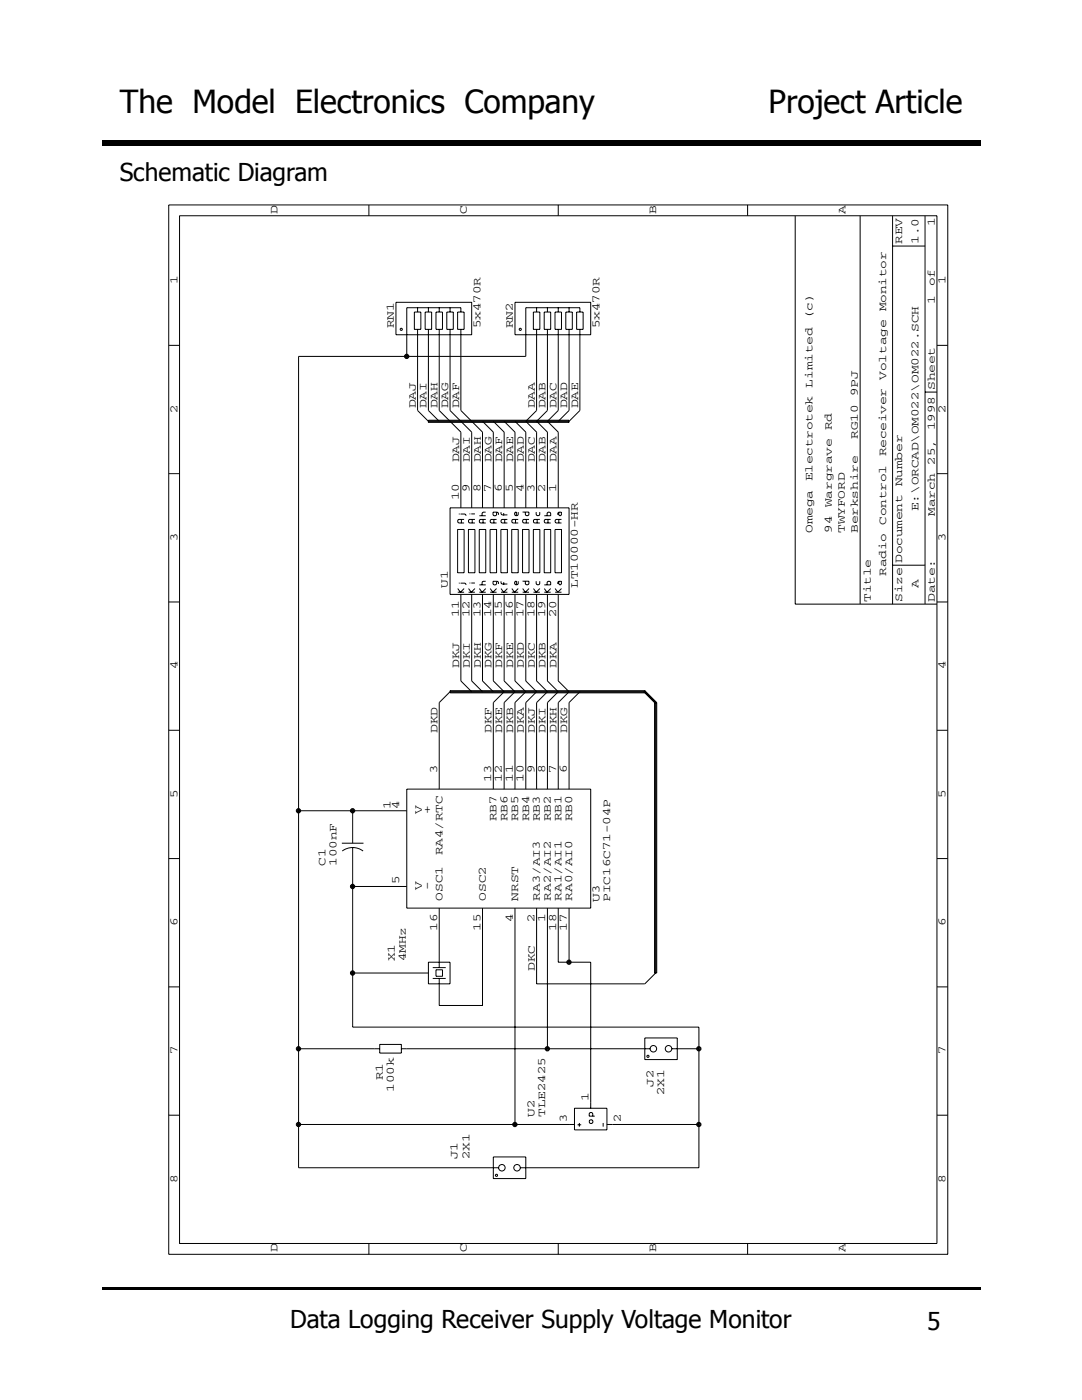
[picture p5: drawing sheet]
<svg xmlns="http://www.w3.org/2000/svg" width="216mm" height="279mm" viewBox="0 0 216 279" stroke-linecap="round" stroke-linejoin="round" font-family="sans-serif">
<path d="M20.3 28h175.4v1h-175.4z" fill="#000"/>
<path d="M179.7 259.4h13.4v9.9h-13.4z" fill="#fff"/>
<path d="M20.3 256.9h175.4v.5h-175.4z" fill="#000"/>
<path d="M22.9 30.1h56.5v9.6h-56.5z" fill="#fff"/>
<g fill="none" stroke="#000" stroke-width=".2">
<path d="M33.7 40.9h155.4v209.4h-155.4zM35.8 43.1h151.2v205.1h-151.2zM73.6 40.9v2.2M111.4 40.9v2.2M149.2 40.9v2.2M158.7 43.1v77.5h28.3M171.6 43.1v77.5M178.1 49.1h6.5M178.1 43.1v77.5M184.6 43.1v77.5M33.7 68.9h2.1M79 60.3h15.1v6.5h-15.1z"/>
<path d="M82.7 62.3h1.3v3.4h-1.3zM83.3 61.4v.9M83.3 65.7v16.2l2.2 2.2h28.1l2.1-2.2v-16.2M84.8 62.3h1.3v3.4h-1.3zM85.5 61.4v.9M85.5 65.7v16.2l2.1 2.2M87 62.3h1.3v3.4h-1.3zM87.6 61.4v.9M87.6 65.7v16.2l4.4 4.3v15.2M89.2 62.3h1.2v3.4h-1.2zM89.8 61.4v.9M89.8 65.7v16.2l4.3 4.3v15.2"/>
<path d="M91.3 62.3h1.3v3.4h-1.3zM92 62.3v-.9h-10.8v9.7M92 65.7v16.2l4.3 4.3v15.2M102.8 60.3h15.1v6.5h-15.1zM106.4 62.3h1.3v3.4h-1.3zM107.1 65.7v16.2l-2.2 2.2 2.2 2.1v15.2M107.1 61.4v.9M108.6 62.3h1.3v3.4h-1.3zM109.2 65.7v16.2l-2.1 2.2 2.1 2.1v15.2M109.2 61.4v.9M110.7 62.3h1.3v3.4h-1.3zM111.4 61.4v.9"/>
<path d="M111.4 65.7v16.2l-2.2 2.2 2.2 2.1v15.2M112.9 62.3h1.3v3.4h-1.3zM113.6 61.4v.9M113.6 65.7v16.2l-2.2 2.2M115.1 62.3h1.3v3.4h-1.3zM115.7 62.3v-.9h-10.8v9.7h-45.3v162h39.9M184.6 78.3h2.4M187 68.9h2.1M33.7 94.5h2.1M85.5 83.9h28.1v.4h-28.1zM96.3 84.1l2.1 2.1v15.2M98.4 84.1l2.2 2.1v15.2"/>
<path d="M100.6 84.1l2.2 2.1v15.2M102.8 84.1l2.1 2.1v15.2M187 94.5h2.1M89.8 101.4h23.8v17.2h-23.8zM91.3 105.7h1.3v8.6h-1.3zM91.3 118.2h1.3M91.3 117.5l.6 .7 .7-.7M91.6 116.4h.1M91.6 102.6h.1M91.9 102.6h.9l.2 .3M91.9 116.4h.9l.2 .3M92 118.6v17.3l2.1 2.2"/>
<path d="M92.1 103.7v.7M92.6 103.7h-1.1l-.2 .1v.4l.2 .2h1.1M93.5 105.7h1.3v8.6h-1.3zM93.5 118.2h1.3M93.5 117.5l.5 .7 .8-.7M93.7 116.4h.2M93.7 102.6h.2M94 116.4h.8M94 102.6h.8M94.1 118.6v17.3l2.2 2.2M94.2 103.7v.7M94.8 103.7h-1.1l-.2 .1v.4l.2 .2h1.1"/>
<path d="M95.6 105.7h1.3v8.6h-1.3zM95.7 118.2h1.2M95.7 117.5l.5 .7 .7-.7M95.7 116.7h1.2M95.7 102.9h1.2M96.3 118.6v17.3l2.1 2.2M96.4 103.7v.7M96.9 102.2h-.5l-.2 .2v.5M96.9 116h-.5l-.2 .2v.5M96.9 103.7h-1.1l-.1 .1v.4l.1 .2h1.1M97.8 105.7h1.3v8.6h-1.3zM97.8 118.2h1.3"/>
<path d="M97.8 117.5l.6 .7 .7-.7M98.4 118.6v17.3l2.2 2.2-2.2 2.1v17.3M98.5 103.7v.7M99.1 102.2v.6l-.2 .1h-.4l-.1-.1v-.6h.9l.2 .2v.4M99.1 116v.6l-.2 .1h-.4l-.1-.1v-.6h.9l.2 .2v.4M99.1 103.7h-1.1l-.2 .1v.4l.2 .2h1.1M99.9 105.7h1.3v8.6h-1.3zM100 102.2v.4l.1 .2h1.1M100 116v.4l.1 .2h1.1M100 118.2h1.2M100 117.5l.5 .7 .7-.7M100.5 102.4v.5"/>
<path d="M100.5 116.2v.5M100.6 118.6v17.3l2.2 2.2-2.2 2.1v17.3M100.7 103.7v.7M101.2 103.7h-1.1l-.1 .1v.4l.1 .2h1.1M102.1 105.7h1.3v8.6h-1.3zM102.1 118.2h1.3M102.1 117.5l.6 .7 .7-.7M102.8 118.6v17.3l2.1 2.2-2.1 2.1v17.3M102.9 103.7v.7M103.4 103.7h-1.1l-.2 .1v.4l.2 .2h1.1M103.4 102.2v.5l-.2 .2h-.3l-.2-.2v-.3l.3-.2v.7M103.4 116v.5l-.2 .2h-.3l-.2-.2v-.3l.3-.2v.7"/>
<path d="M104.3 105.7h1.3v8.6h-1.3zM104.3 102.2h1.2v.5l-.1 .2h-.4l-.2-.2v-.5M104.3 116h1.2v.5l-.1 .2h-.4l-.2-.2v-.5M104.3 118.2h1.3M104.3 117.5l.5 .7 .8-.7M104.9 118.6v17.3l2.2 2.2-2.2 2.1v17.3M105 103.7v.7M105.6 103.7h-1.1l-.2 .1v.4l.2 .2h1.1M106.4 105.7h1.3v8.6h-1.3zM106.4 118.2h1.3M106.4 117.5l.6 .7 .7-.7M107 102.2v.5l.2 .2h.3l.2-.2v-.5"/>
<path d="M107 116v.5l.2 .2h.3l.2-.2v-.5M107.1 118.6v17.3l2.1 2.2-2.1 2.1v17.3M107.2 103.7v.7M107.7 103.7h-1.1l-.2 .1v.4l.2 .2h1.1M108.6 105.7h1.3v8.6h-1.3zM108.6 102.9h1.3v-.5l-.2-.2h-.4l-.1 .2v.5M108.6 116.7h1.3v-.5l-.2-.2h-.4l-.1 .2v.5M108.6 118.2h1.3M108.6 117.5l.5 .7 .8-.7M109.2 118.6v17.3l2.2 2.2-2.2 2.1v17.3M109.3 103.7v.7M109.9 103.7h-1.1l-.2 .1v.4l.2 .2h1.1"/>
<path d="M110.7 105.7h1.3v8.6h-1.3zM110.8 118.2h1.2M110.8 117.5l.5 .7 .7-.7M111.4 118.6v17.3l2.2 2.2-2.2 2.1v17.3M111.5 102.2h.5v.6l-.2 .1-.3-.1zM111.5 116h.5v.6l-.2 .1-.3-.1zM111.5 102.2l-.2 .2v.4M111.5 116l-.2 .2v.4M111.5 103.7v.7M112 103.7h-1.1l-.1 .1v.4l.1 .2h1.1M178.1 112.8h6.5M33.7 120.1h2.1"/>
<path d="M89.8 137.8h38.9v.5h-38.9zM115.7 138.1l-2.1 2.1v17.3M128.4 138.1l2.4 2.3 .2-.2M128.7 137.8l2.3 2.4M187 120.1h2.1M33.7 145.7h2.1M81.2 157.5h36.7v23.7h-36.7zM87.6 157.5v-17.3l2.2-2.1h38.9l2.1 2.1v54l-2.1 2.1h-21.6v-15.1M130.6 140.2h.4v54h-.4zM187 145.7h2.1M33.7 171.3h2.1M59.6 161.8h21.6"/>
<path d="M68.2 168.3h4.3M70.4 169.1l-1.3 .3-.8 .4M70.4 169.1l1.3 .3 .7 .4M70.4 161.8v6.5M70.4 169.1v35.9h69.1v28.1h-35.7M70.4 176.9h10.8M187 171.3h2.1M33.7 197h2.1M70.4 194.2h15.1M85.5 192h4.3v4.3h-4.3zM86.3 193.1h2.6M86.3 195.3h2.6"/>
<path d="M87 193.5h1.3v1.3h-1.3zM87.6 181.2v11.9M96.3 181.2v19.5h-8.7v-5.4M102.8 181.2v43.2M109.2 181.2v28.1M111.4 181.2v10.8h6.5v29.2M113.6 181.2v10.8M187 197h2.1M59.6 209.3h16.2M75.8 208.4h4.3v1.8h-4.3zM80.1 209.3h49.6M128.7 207.1h6.4v4.4h-6.4z"/>
<path d="M134.1 209.3h5.4M33.7 222.6h2.1M59.6 224.4h55M98.4 230.9h6.5v4.3h-6.5zM114.6 221.2h6.5v4.3h-6.5zM115.2 224.5h.8M115.6 224.1v.7M117.8 223.5h.3l.2 .2v.3l-.2 .2h-.3l-.2-.2v-.3zM118.3 222.8v-.6l-.2-.2h-.4l-.1 .2v.6h1.1M120.4 224.1v.7M121.1 224.4h18.4M187 222.6h2.1"/>
<path d="M73.6 248.2v2.1M111.4 248.2v2.1M149.2 248.2v2.1"/>
<circle cx="80.1" cy="65.7" r=".22"/>
<circle cx="81.1" cy="71.1" r=".22"/>
<circle cx="81.1" cy="71.1" r=".43"/>
<circle cx="103.8" cy="65.7" r=".22"/>
<circle cx="59.6" cy="161.8" r=".22"/>
<circle cx="59.6" cy="161.8" r=".43"/>
<circle cx="70.4" cy="161.8" r=".22"/>
<circle cx="70.4" cy="176.9" r=".22"/>
<circle cx="70.4" cy="176.9" r=".43"/>
<circle cx="70.4" cy="161.8" r=".43"/>
<circle cx="70.4" cy="194.2" r=".22"/>
<circle cx="70.4" cy="194.2" r=".43"/>
<circle cx="113.5" cy="192" r=".43"/>
<circle cx="113.5" cy="192" r=".22"/>
<circle cx="59.6" cy="209.3" r=".43"/>
<circle cx="59.6" cy="209.3" r=".22"/>
<circle cx="109.2" cy="209.3" r=".43"/>
<circle cx="109.2" cy="209.3" r=".22"/>
<circle cx="129.3" cy="210.8" r=".22"/>
<circle cx="130.4" cy="209.3" r=".65"/>
<circle cx="133.4" cy="209.3" r=".65"/>
<circle cx="139.4" cy="209.3" r=".43"/>
<circle cx="139.4" cy="209.3" r=".22"/>
<circle cx="59.6" cy="224.4" r=".22"/>
<circle cx="59.6" cy="224.4" r=".43"/>
<circle cx="99.1" cy="234.6" r=".22"/>
<circle cx="100.1" cy="233.1" r=".65"/>
<circle cx="102.7" cy="224.4" r=".22"/>
<circle cx="102.7" cy="224.4" r=".43"/>
<circle cx="103.2" cy="233.1" r=".65"/>
<circle cx="139.4" cy="224.4" r=".22"/>
<circle cx="139.4" cy="224.4" r=".43"/>
</g>
<g font-size="6.3">
<text x="23.9" y="22.6">The Model Electronics Company</text>
<text x="153.3" y="22.6">Project Article</text>
</g>
<g font-size="4.9">
<text x="23.9" y="36.1">Schematic Diagram</text>
<text x="57.9" y="265.1">Data Logging Receiver Supply Voltage Monitor</text>
<text x="185" y="265.3">5</text>
</g>
<g font-size="2.2">
<text x="55.4" y="42.6" transform="rotate(-90 55.4 42.6)">D</text>
<text x="93.1" y="42.6" transform="rotate(-90 93.1 42.6)">C</text>
<text x="130.9" y="42.6" transform="rotate(-90 130.9 42.6)">B</text>
<text x="168.7" y="42.6" transform="rotate(-90 168.7 42.6)">A</text>
<text x="186.5" y="45.1" transform="rotate(-90 186.5 45.1)">1</text>
<text x="180" y="48.7" transform="rotate(-90 180 48.7)">REV</text>
<text x="183.3" y="48.7" transform="rotate(-90 183.3 48.7)">1.0</text>
<text x="35.4" y="56.8" transform="rotate(-90 35.4 56.8)">1</text>
<text x="186.5" y="57.1" transform="rotate(-90 186.5 57.1)">of</text>
<text x="188.7" y="56.8" transform="rotate(-90 188.7 56.8)">1</text>
<text x="78.6" y="65.5" transform="rotate(-90 78.6 65.5)">RN1</text>
<text x="95.8" y="65.5" transform="rotate(-90 95.8 65.5)">5x470R</text>
<text x="102.3" y="65.5" transform="rotate(-90 102.3 65.5)">RN2</text>
<text x="119.6" y="65.5" transform="rotate(-90 119.6 65.5)">5x470R</text>
<text x="162.1" y="63.7" transform="rotate(-90 162.1 63.7)">(c)</text>
<text x="176.8" y="62.1" transform="rotate(-90 176.8 62.1)">Monitor</text>
<text x="186.5" y="60.6" transform="rotate(-90 186.5 60.6)">1</text>
<text x="162.1" y="77.3" transform="rotate(-90 162.1 77.3)">Limited</text>
<text x="176.8" y="75.8" transform="rotate(-90 176.8 75.8)">Voltage</text>
<text x="186.5" y="77.8" transform="rotate(-90 186.5 77.8)">Sheet</text>
<text x="35.4" y="82.4" transform="rotate(-90 35.4 82.4)">2</text>
<text x="83" y="81.5" transform="rotate(-90 83 81.5)">DAJ</text>
<text x="85.1" y="81.5" transform="rotate(-90 85.1 81.5)">DAI</text>
<text x="87.3" y="81.5" transform="rotate(-90 87.3 81.5)">DAH</text>
<text x="89.4" y="81.5" transform="rotate(-90 89.4 81.5)">DAG</text>
<text x="91.6" y="81.5" transform="rotate(-90 91.6 81.5)">DAF</text>
<text x="106.7" y="81.5" transform="rotate(-90 106.7 81.5)">DAA</text>
<text x="108.9" y="81.5" transform="rotate(-90 108.9 81.5)">DAB</text>
<text x="111" y="81.5" transform="rotate(-90 111 81.5)">DAC</text>
<text x="113.2" y="81.5" transform="rotate(-90 113.2 81.5)">DAD</text>
<text x="115.3" y="81.5" transform="rotate(-90 115.3 81.5)">DAE</text>
<text x="171.2" y="79.1" transform="rotate(-90 171.2 79.1)">9PJ</text>
<text x="188.7" y="82.4" transform="rotate(-90 188.7 82.4)">2</text>
<text x="166" y="85.9" transform="rotate(-90 166 85.9)">Rd</text>
<text x="171.2" y="87.6" transform="rotate(-90 171.2 87.6)">RG10</text>
<text x="186.5" y="85.9" transform="rotate(-90 186.5 85.9)">1998</text>
<text x="91.6" y="92.3" transform="rotate(-90 91.6 92.3)">DAJ</text>
<text x="93.8" y="92.3" transform="rotate(-90 93.8 92.3)">DAI</text>
<text x="95.9" y="92.3" transform="rotate(-90 95.9 92.3)">DAH</text>
<text x="98.1" y="92.3" transform="rotate(-90 98.1 92.3)">DAG</text>
<text x="100.2" y="92.3" transform="rotate(-90 100.2 92.3)">DAF</text>
<text x="102.4" y="92.3" transform="rotate(-90 102.4 92.3)">DAE</text>
<text x="104.5" y="92.3" transform="rotate(-90 104.5 92.3)">DAD</text>
<text x="106.7" y="92.3" transform="rotate(-90 106.7 92.3)">DAC</text>
<text x="108.9" y="92.3" transform="rotate(-90 108.9 92.3)">DAB</text>
<text x="111" y="92.3" transform="rotate(-90 111 92.3)">DAA</text>
<text x="176.8" y="91.1" transform="rotate(-90 176.8 91.1)">Receiver</text>
<text x="186.5" y="92.7" transform="rotate(-90 186.5 92.7)">25,</text>
<text x="91.5" y="99.8" transform="rotate(-90 91.5 99.8)">10</text>
<text x="93.7" y="98.1" transform="rotate(-90 93.7 98.1)">9</text>
<text x="95.8" y="98.1" transform="rotate(-90 95.8 98.1)">8</text>
<text x="98" y="98.1" transform="rotate(-90 98 98.1)">7</text>
<text x="100.2" y="98.1" transform="rotate(-90 100.2 98.1)">6</text>
<text x="102.3" y="98.1" transform="rotate(-90 102.3 98.1)">5</text>
<text x="104.5" y="98.1" transform="rotate(-90 104.5 98.1)">4</text>
<text x="106.6" y="98.1" transform="rotate(-90 106.6 98.1)">3</text>
<text x="108.8" y="98.1" transform="rotate(-90 108.8 98.1)">2</text>
<text x="111" y="98.1" transform="rotate(-90 111 98.1)">1</text>
<text x="162.1" y="96.1" transform="rotate(-90 162.1 96.1)">Electrotek</text>
<text x="166" y="101.2" transform="rotate(-90 166 101.2)">Wargrave</text>
<text x="180" y="97" transform="rotate(-90 180 97)">Number</text>
<text x="35.4" y="108" transform="rotate(-90 35.4 108)">3</text>
<text x="162.1" y="106.3" transform="rotate(-90 162.1 106.3)">Omega</text>
<text x="166" y="106.3" transform="rotate(-90 166 106.3)">94</text>
<text x="168.6" y="106.3" transform="rotate(-90 168.6 106.3)">TWYFORD</text>
<text x="171.2" y="106.3" transform="rotate(-90 171.2 106.3)">Berkshire</text>
<text x="176.8" y="104.7" transform="rotate(-90 176.8 104.7)">Control</text>
<text x="183.3" y="102" transform="rotate(-90 183.3 102)">E:\ORCAD\OM022\OM022.SCH</text>
<text x="186.5" y="103" transform="rotate(-90 186.5 103)">March</text>
<text x="188.7" y="108" transform="rotate(-90 188.7 108)">3</text>
<text x="180" y="112.4" transform="rotate(-90 180 112.4)">Document</text>
<text x="89.4" y="117.3" transform="rotate(-90 89.4 117.3)">U1</text>
<text x="115.3" y="117.3" transform="rotate(-90 115.3 117.3)">LT10000-HR</text>
<text x="176.8" y="115" transform="rotate(-90 176.8 115)">Radio</text>
<text x="183.3" y="117.3" transform="rotate(-90 183.3 117.3)">A</text>
<text x="91.5" y="123.2" transform="rotate(-90 91.5 123.2)">11</text>
<text x="93.7" y="123.2" transform="rotate(-90 93.7 123.2)">12</text>
<text x="95.8" y="123.2" transform="rotate(-90 95.8 123.2)">13</text>
<text x="98" y="123.2" transform="rotate(-90 98 123.2)">14</text>
<text x="100.2" y="123.2" transform="rotate(-90 100.2 123.2)">15</text>
<text x="102.3" y="123.2" transform="rotate(-90 102.3 123.2)">16</text>
<text x="104.5" y="123.2" transform="rotate(-90 104.5 123.2)">17</text>
<text x="106.6" y="123.2" transform="rotate(-90 106.6 123.2)">18</text>
<text x="108.8" y="123.2" transform="rotate(-90 108.8 123.2)">19</text>
<text x="111" y="123.2" transform="rotate(-90 111 123.2)">20</text>
<text x="173.8" y="120.1" transform="rotate(-90 173.8 120.1)">Title</text>
<text x="180" y="120.1" transform="rotate(-90 180 120.1)">Size</text>
<text x="186.5" y="120.1" transform="rotate(-90 186.5 120.1)">Date:</text>
<text x="35.4" y="133.6" transform="rotate(-90 35.4 133.6)">4</text>
<text x="91.6" y="133.3" transform="rotate(-90 91.6 133.3)">DKJ</text>
<text x="93.8" y="133.3" transform="rotate(-90 93.8 133.3)">DKI</text>
<text x="95.9" y="133.3" transform="rotate(-90 95.9 133.3)">DKH</text>
<text x="98.1" y="133.3" transform="rotate(-90 98.1 133.3)">DKG</text>
<text x="100.2" y="133.3" transform="rotate(-90 100.2 133.3)">DKF</text>
<text x="102.4" y="133.3" transform="rotate(-90 102.4 133.3)">DKE</text>
<text x="104.5" y="133.3" transform="rotate(-90 104.5 133.3)">DKD</text>
<text x="106.7" y="133.3" transform="rotate(-90 106.7 133.3)">DKC</text>
<text x="108.9" y="133.3" transform="rotate(-90 108.9 133.3)">DKB</text>
<text x="111" y="133.3" transform="rotate(-90 111 133.3)">DKA</text>
<text x="188.7" y="133.6" transform="rotate(-90 188.7 133.6)">4</text>
<text x="87.3" y="146.3" transform="rotate(-90 87.3 146.3)">DKD</text>
<text x="98.1" y="146.3" transform="rotate(-90 98.1 146.3)">DKF</text>
<text x="100.2" y="146.3" transform="rotate(-90 100.2 146.3)">DKE</text>
<text x="102.4" y="146.3" transform="rotate(-90 102.4 146.3)">DKB</text>
<text x="104.5" y="146.3" transform="rotate(-90 104.5 146.3)">DKA</text>
<text x="106.7" y="146.3" transform="rotate(-90 106.7 146.3)">DKJ</text>
<text x="108.9" y="146.3" transform="rotate(-90 108.9 146.3)">DKI</text>
<text x="111" y="146.3" transform="rotate(-90 111 146.3)">DKH</text>
<text x="113.2" y="146.3" transform="rotate(-90 113.2 146.3)">DKG</text>
<text x="87.2" y="154.3" transform="rotate(-90 87.2 154.3)">3</text>
<text x="98" y="156" transform="rotate(-90 98 156)">13</text>
<text x="100.2" y="156" transform="rotate(-90 100.2 156)">12</text>
<text x="102.3" y="156" transform="rotate(-90 102.3 156)">11</text>
<text x="104.5" y="156" transform="rotate(-90 104.5 156)">10</text>
<text x="106.6" y="154.3" transform="rotate(-90 106.6 154.3)">9</text>
<text x="108.8" y="154.3" transform="rotate(-90 108.8 154.3)">8</text>
<text x="111" y="154.3" transform="rotate(-90 111 154.3)">7</text>
<text x="113.1" y="154.3" transform="rotate(-90 113.1 154.3)">6</text>
<text x="35.4" y="159.2" transform="rotate(-90 35.4 159.2)">5</text>
<text x="77.9" y="161.4" transform="rotate(-90 77.9 161.4)">1</text>
<text x="79.7" y="161.4" transform="rotate(-90 79.7 161.4)">4</text>
<text x="188.7" y="159.2" transform="rotate(-90 188.7 159.2)">5</text>
<text x="84.2" y="162.5" transform="rotate(-90 84.2 162.5)">V</text>
<text x="85.9" y="162.5" transform="rotate(-90 85.9 162.5)">+</text>
<text x="99.1" y="163.9" transform="rotate(-90 99.1 163.9)">RB7</text>
<text x="101.2" y="163.9" transform="rotate(-90 101.2 163.9)">RB6</text>
<text x="103.4" y="163.9" transform="rotate(-90 103.4 163.9)">RB5</text>
<text x="105.6" y="163.9" transform="rotate(-90 105.6 163.9)">RB4</text>
<text x="107.7" y="163.9" transform="rotate(-90 107.7 163.9)">RB3</text>
<text x="109.9" y="163.9" transform="rotate(-90 109.9 163.9)">RB2</text>
<text x="112" y="163.9" transform="rotate(-90 112 163.9)">RB1</text>
<text x="114.2" y="163.9" transform="rotate(-90 114.2 163.9)">RB0</text>
<text x="65" y="172.8" transform="rotate(-90 65 172.8)">C1</text>
<text x="67.1" y="172.8" transform="rotate(-90 67.1 172.8)">100nF</text>
<text x="88.3" y="170.7" transform="rotate(-90 88.3 170.7)">RA4/RTC</text>
<text x="79.7" y="176.5" transform="rotate(-90 79.7 176.5)">5</text>
<text x="84.2" y="177.6" transform="rotate(-90 84.2 177.6)">V</text>
<text x="85.9" y="177.6" transform="rotate(-90 85.9 177.6)">-</text>
<text x="88.3" y="179.7" transform="rotate(-90 88.3 179.7)">OSC1</text>
<text x="96.9" y="179.7" transform="rotate(-90 96.9 179.7)">OSC2</text>
<text x="103.4" y="179.7" transform="rotate(-90 103.4 179.7)">NRST</text>
<text x="107.7" y="179.7" transform="rotate(-90 107.7 179.7)">RA3/AI3</text>
<text x="109.9" y="179.7" transform="rotate(-90 109.9 179.7)">RA2/AI2</text>
<text x="112" y="179.7" transform="rotate(-90 112 179.7)">RA1/AI1</text>
<text x="114.2" y="179.7" transform="rotate(-90 114.2 179.7)">RA0/AI0</text>
<text x="119.6" y="179.9" transform="rotate(-90 119.6 179.9)">U3</text>
<text x="121.8" y="179.9" transform="rotate(-90 121.8 179.9)">PIC16C71-04P</text>
<text x="35.4" y="184.8" transform="rotate(-90 35.4 184.8)">6</text>
<text x="87.2" y="185.8" transform="rotate(-90 87.2 185.8)">16</text>
<text x="95.8" y="185.8" transform="rotate(-90 95.8 185.8)">15</text>
<text x="102.3" y="184.1" transform="rotate(-90 102.3 184.1)">4</text>
<text x="106.6" y="184.1" transform="rotate(-90 106.6 184.1)">2</text>
<text x="108.8" y="184.1" transform="rotate(-90 108.8 184.1)">1</text>
<text x="111" y="185.8" transform="rotate(-90 111 185.8)">18</text>
<text x="113.1" y="185.8" transform="rotate(-90 113.1 185.8)">17</text>
<text x="188.7" y="184.8" transform="rotate(-90 188.7 184.8)">6</text>
<text x="78.8" y="191.8" transform="rotate(-90 78.8 191.8)">X1</text>
<text x="80.9" y="191.8" transform="rotate(-90 80.9 191.8)">4MHz</text>
<text x="106.7" y="193.8" transform="rotate(-90 106.7 193.8)">DKC</text>
<text x="35.4" y="210.4" transform="rotate(-90 35.4 210.4)">7</text>
<text x="76.4" y="215.6" transform="rotate(-90 76.4 215.6)">R1</text>
<text x="188.7" y="210.4" transform="rotate(-90 188.7 210.4)">7</text>
<text x="78.6" y="217.9" transform="rotate(-90 78.6 217.9)">100k</text>
<text x="117.4" y="219.7" transform="rotate(-90 117.4 219.7)">1</text>
<text x="130.4" y="216.9" transform="rotate(-90 130.4 216.9)">J2</text>
<text x="132.5" y="218.6" transform="rotate(-90 132.5 218.6)">2X1</text>
<text x="106.6" y="222.9" transform="rotate(-90 106.6 222.9)">U2</text>
<text x="108.8" y="222.9" transform="rotate(-90 108.8 222.9)">TLE2425</text>
<text x="113.1" y="224" transform="rotate(-90 113.1 224)">3</text>
<text x="123.9" y="224" transform="rotate(-90 123.9 224)">2</text>
<text x="91.3" y="231.3" transform="rotate(-90 91.3 231.3)">J1</text>
<text x="93.7" y="231.3" transform="rotate(-90 93.7 231.3)">2X1</text>
<text x="35.4" y="236" transform="rotate(-90 35.4 236)">8</text>
<text x="188.7" y="236" transform="rotate(-90 188.7 236)">8</text>
<text x="55.4" y="249.9" transform="rotate(-90 55.4 249.9)">D</text>
<text x="93.1" y="249.9" transform="rotate(-90 93.1 249.9)">C</text>
<text x="130.9" y="249.9" transform="rotate(-90 130.9 249.9)">B</text>
<text x="168.7" y="249.9" transform="rotate(-90 168.7 249.9)">A</text>
</g>
</svg>
